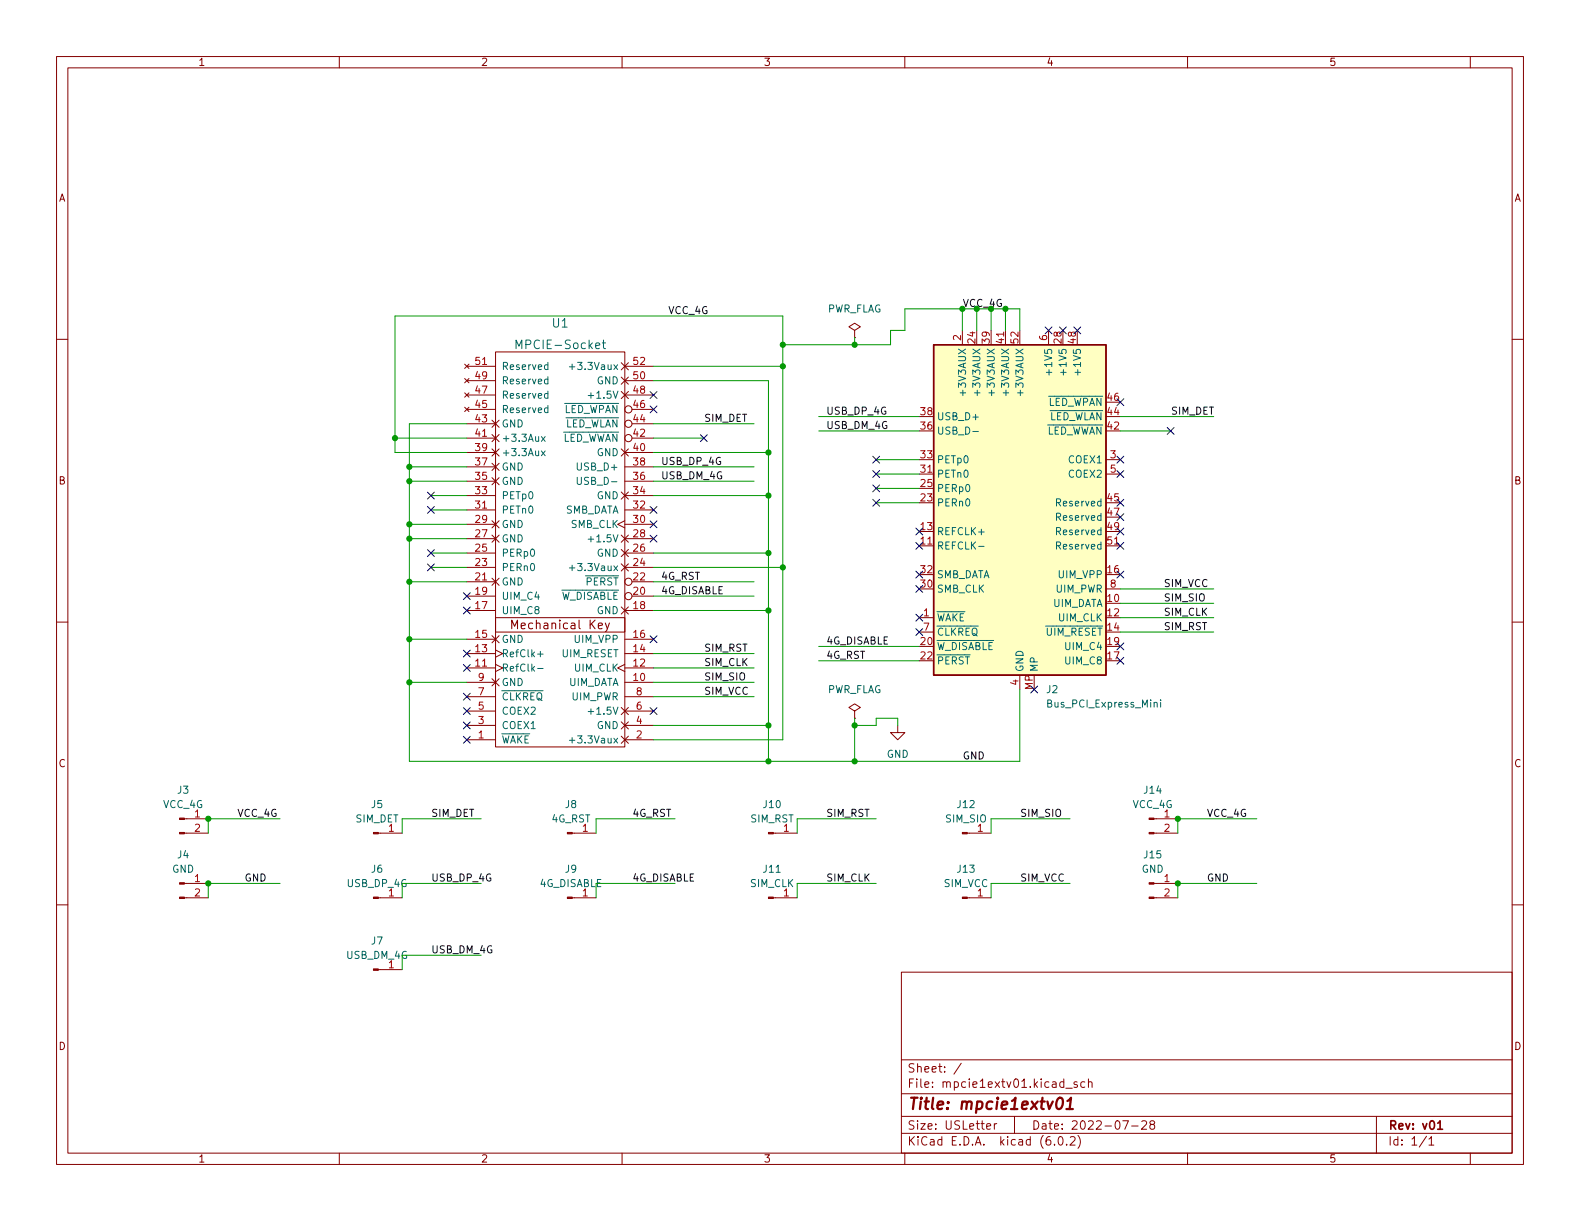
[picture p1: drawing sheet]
<svg xmlns="http://www.w3.org/2000/svg" width="279mm" height="216mm" viewBox="0 0 279 216" stroke-linecap="round" stroke-linejoin="round" font-family="sans-serif">
<g fill="none" stroke="#840000" stroke-width=".18">
<path d="M10 10h259.4v195.9h-259.4zM12 12h255.4v191.9h-255.4zM60 10v2M110 10v2M160 10v2M210 10v2M260 10v2M10 60h2M151.1 58.4l1-.6-1-.6-1 .6 1 .6v1.3M151.1 59.7h.1M170.2 58.4v2.6M177.8 58.4v2.6"/>
<path d="M185.4 58.4v2.6M267.4 60h2M82.2 72l.7 .8M82.2 69.5l.7 .7M82.2 66.9l.7 .8M82.2 64.4l.7 .8M82.5 77.5h5.1M82.5 74.9h5.1M82.5 72.4h5.1M82.5 69.9h5.1M82.5 67.3h5.1M82.5 64.8h5.1"/>
<path d="M82.9 72l-.7 .8M82.9 69.5l-.7 .7M82.9 66.9l-.7 .8M82.9 64.4l-.7 .8M87 79.4l1.3 1.2M87 76.8l1.3 1.3M87 74.3l1.3 1.3M87.6 62.2h22.9v69.9h-22.9zM88.3 79.4l-1.3 1.2M88.3 76.8l-1.3 1.3M88.3 74.3l-1.3 1.3M109.9 79.4l1.2 1.2"/>
<path d="M109.9 69.2l1.2 1.3M109.9 66.7l1.2 1.2M109.9 64.1l1.2 1.3M110.5 69.9h5.1M110.5 67.3h5.1M110.5 64.8h5.1M111.1 79.4l-1.2 1.2M111.1 69.2l-1.2 1.3M111.1 66.7l-1.2 1.2M111.1 64.1l-1.2 1.3M111.8 77.5h3.8M111.8 74.9h3.8"/>
<path d="M111.8 72.4h3.8M82.5 97.8h5.1M82.5 95.3h5.1M82.5 92.7h5.1M82.5 90.2h5.1M82.5 87.6h5.1M82.5 85.1h5.1M82.5 82.6h5.1M82.5 80h5.1M87 94.6l1.3 1.3M87 92.1l1.3 1.2M87 84.5l1.3 1.2"/>
<path d="M87 81.9l1.3 1.3M88.3 94.6l-1.3 1.3M88.3 92.1l-1.3 1.2M88.3 84.5l-1.3 1.2M88.3 81.9l-1.3 1.3M109.9 99.7l1.2 1.3M109.9 97.2l1.2 1.2M109.9 94.6l1.2 1.3M109.9 87l1.2 1.3M110.5 92.1l-1.3 .6 1.3 .6M110.5 97.8h5.1M110.5 95.3h5.1"/>
<path d="M110.5 92.7h5.1M110.5 90.2h5.1M110.5 87.6h5.1M110.5 85.1h5.1M110.5 82.6h5.1M110.5 80h5.1M111.1 99.7l-1.2 1.3M111.1 97.2l-1.2 1.2M111.1 94.6l-1.2 1.3M111.1 87l-1.2 1.3M162.6 96.5h2.5M162.6 83.8h2.5"/>
<path d="M195.6 96.5h2.5M195.6 81.3h2.5M195.6 83.8h2.5M10 110h2M82.5 118.1h5.1M82.5 115.6h5.1M82.5 113h5.1M82.5 108h5.1M82.5 105.4h5.1M82.5 102.9h5.1M82.5 100.3h5.1M87 112.4l1.3 1.3"/>
<path d="M87 102.2l1.3 1.3M87.6 109.2h22.9v2.6h-22.9zM87.6 117.5l1.3 .6-1.3 .6M87.6 114.9l1.3 .7-1.3 .6M88.3 112.4l-1.3 1.3M88.3 102.2l-1.3 1.3M109.9 107.3l1.2 1.3M110.5 117.5l-1.3 .6 1.3 .6M110.5 118.1h5.1M110.5 115.6h5.1M110.5 113h5.1M110.5 108h5.1"/>
<path d="M110.5 100.3h5.1M111.1 107.3l-1.2 1.3M111.8 105.4h3.8M111.8 102.9h3.8M162.6 109.2h2.5M162.6 111.8h2.5M180.3 119.4v2.5M195.6 104.1h2.5M267.4 110h2M82.5 130.8h5.1M82.5 120.7h5.1M82.5 128.3h5.1"/>
<path d="M82.5 125.7h5.1M82.5 123.2h5.1M87 120l1.3 1.3M88.3 120l-1.3 1.3M109.9 130.2l1.2 1.2M109.9 127.6l1.2 1.3M109.9 125.1l1.2 1.3M110.5 130.8h5.1M110.5 120.7h5.1M110.5 128.3h5.1M110.5 125.7h5.1M110.5 123.2h5.1"/>
<path d="M111.1 130.2l-1.2 1.2M111.1 127.6l-1.2 1.3M111.1 125.1l-1.2 1.3M151.1 125.7l1-.6-1-.6-1 .6 1 .6v1.3M151.1 127h.1M158.7 128.3v1.2h1.3l-1.3 1.3-1.2-1.3h1.2M10 160h2M32.6 147.3h4.2M32.6 158.8h4.2M32.6 156.2h4.2M32.6 144.8h4.2M66.9 147.3h4.2"/>
<path d="M66.9 158.8h4.2M101.2 147.3h4.2M101.2 158.8h4.2M136.8 147.3h4.2M136.8 158.8h4.2M171 147.3h4.3M171 158.8h4.3M204.1 147.3h4.2M204.1 158.8h4.2M204.1 156.2h4.2M204.1 144.8h4.2M267.4 160h2"/>
<path d="M66.9 171.5h4.2M159.4 171.9h108v32h-108zM159.4 197.4h108M159.4 193.4h108M159.4 187.4h108M170 188l-1.3 1.9M174.5 199.2l.7-.2-.1-.3h-.4l-.2 .2v.7h.6M175.8 198.7v1M176.3 198.7h-.3l-.2 .3M179.4 197.4v3M188.5 192.4h1.1M190.5 191.4l-.4-.1-.2 .2 .1 .2 .5 .2v.3h-.6"/>
<path d="M191.8 191.4l-.4-.1-.3 .3v.4l.2 .2h.5M192.5 191.4l.2-.1 .3 .1 .1 .9M192.5 190.8v1.5M198.5 198.2h1l-.6 1.5M200.1 199.1h1.2M201.9 198.3l.6-.1 .2 .1 .1 .3-1 1.1h1M203.6 198.8l-.3-.3 .1-.2 .2-.1h.4l.2 .3-.1 .2-.6 .2-.2 .2 .1 .4 .2 .2 .4-.1 .2-.2-.1-.4-.2-.2M243.4 197.4v6.5M60 203.9v2M110 203.9v2M159.4 200.4h108M160 203.9v2"/>
<path d="M186.5 202.3v.2M187.3 201h.2a.81 .81 0 0 1 .6 .6 .81 .81 0 0 1-.3 .8l-.2 .1a.81 .81 0 0 1-.6-.6 .81 .81 0 0 1 .3-.9zM188.6 202.3v.2M189.3 201.1l.5-.1 .2 .1 .1 .3-.9 1.1h.9M190.6 200.8a1.72 1.72 0 0 1 0 2.2M210 203.9v2M252.3 200.9l-1.3 1.9M252.7 201.4l.4-.4v1.5M252.7 202.5h.8M260 203.9v2"/>
<circle cx="111.1" cy="74.9" r=".63"/>
<circle cx="111.1" cy="72.4" r=".63"/>
<circle cx="111.1" cy="77.5" r=".63"/>
<circle cx="111.1" cy="105.4" r=".63"/>
<circle cx="111.1" cy="102.9" r=".63"/>
</g>
<path d="M254.2 198.6l.5-.4v1.5M254.2 199.7h.9" fill="none" stroke="#840000" stroke-width=".3"/>
<path d="M187.1 194.3a.46 .46 0 0 1 .5-.2 .46 .46 0 0 1 .3 .4 1.15 1.15 0 0 1-.8 1.6l-.1-.1a1.54 1.54 0 0 1 .1-1.7zM188.6 196.1h1.1M188.8 194.7l.6-.6-.3 2" fill="none" stroke="#840000" stroke-width=".4"/>
<path d="M90.5 111.2v-1.5l.5 1 .5-1v1.5M107 110.2l.4 1M107.8 110.2l-.5 1.3-.3 .2" fill="none" stroke="#840000" stroke-width=".19"/>
<g fill="none" stroke="#006464" stroke-width=".18">
<path d="M91.3 61.6v-1.5l.5 1.1 .5-1.1v1.5M95.7 79.7l.7 .9M95.7 77.2l.7 .8M96.4 79.7l-.7 .9M96.4 77.2l-.7 .8M96.9 72.2l-.4-.1-.2 .3 .1 .5h.5M96.9 69.6h-.4l-.2 .2 .1 .6h.5M96.9 67.1l-.4-.1-.2 .3 .1 .5h.5M96.9 64.6l-.4-.1-.2 .2 .1 .6h.5M96.9 64.1v1.2M96.9 66.6v1.3M96.9 69.2v1.2"/>
<path d="M96.9 71.7v1.3M100.7 64.9h1M101.2 64.4v.9M104 69.9h1M106.5 60.6h.6M106.7 60.1v1.3l.4 .2M170.3 69v1M172 76.3h1M172.8 69v1M175.4 69v1M177.9 69v1M180.4 69v1"/>
<path d="M185.5 65.4v.9M188.1 65.4v.9M190.6 65.4v.9M101.2 99.9v1M102.1 84.4v1l.2 .3 .4-.1 .1-.2v-1M104 95.3h1M173.1 96.6h.9M95.1 118.2h.9M95.1 115.7h.9M95.6 115.2v.9M100.7 100.4h1M100.7 130.9h1"/>
<path d="M101.2 130.4v1M104 125.8h1M204.1 124.3l.2-.1h.3v.8M205.2 123.8v.1M205.2 124.2v.8"/>
</g>
<g fill="#840000" stroke="#840000" stroke-width=".18">
<path d="M100.3 147.2h.9v.2h-.9z"/>
<path d="M31.7 158.6h.9v.3h-.9z"/>
<path d="M31.7 156.1h.9v.2h-.9z"/>
<path d="M31.7 147.2h.9v.2h-.9z"/>
<path d="M31.7 144.7h.9v.2h-.9z"/>
<path d="M66 147.2h.9v.2h-.9z"/>
<path d="M66 158.6h.9v.3h-.9z"/>
<path d="M66 171.3h.9v.3h-.9z"/>
<path d="M135.9 158.6h.9v.3h-.9z"/>
<path d="M135.9 147.2h.9v.2h-.9z"/>
<path d="M203.2 147.2h.9v.2h-.9z"/>
<path d="M203.2 144.7h.9v.2h-.9z"/>
<path d="M170.2 158.6h.8v.3h-.8z"/>
<path d="M170.2 147.2h.8v.2h-.8z"/>
<path d="M203.2 158.6h.9v.3h-.9z"/>
<path d="M203.2 156.1h.9v.2h-.9z"/>
<path d="M100.3 158.6h.9v.3h-.9z"/>
</g>
<path d="M165.1 61h30.5v58.4h-30.5z" fill="#ffffc2" stroke="#ffffc2" stroke-width=".18"/>
<path d="M165.1 61h30.5v58.4h-30.5z" fill="none" stroke="#840000" stroke-width=".25"/>
<g fill="none" stroke="#009600" stroke-width=".18">
<path d="M151.1 59.7v1.3M170.2 58.4v-3.8h-10.2v3.8h-2.5v2.6h-19.1M172.7 54.6v3.8M175.3 58.4v-3.8h5v3.8M177.8 54.6v3.8M69.8 77.5h12.7M82.5 74.9h-10.1v59.7h107.9v-12.7M115.6 77.5h8.9M115.6 74.9h17.7M115.6 67.3h20.3v67.3M115.6 64.8h22.8M144.8 73.7h17.8"/>
<path d="M144.8 76.2h17.8M198.1 73.7h16.5M198.1 76.2h8.9M72.4 82.6h10.1M72.4 85.1h10.1M72.4 92.7h10.1M72.4 95.3h10.1M76.2 87.6h6.3M76.2 90.2h6.3M76.2 97.8h6.3M82.5 80h-12.7v-24.1h68.6v74.9h-22.8M115.6 87.6h20.3"/>
<path d="M115.6 80h20.3M115.6 82.6h17.7M115.6 85.1h17.7M115.6 97.8h20.3M154.9 86.4h7.7M154.9 88.9h7.7M154.9 83.8h7.7M154.9 81.3h7.7M72.4 102.9h10.1M72.4 113h10.1M76.2 100.3h6.3M115.6 100.3h22.8"/>
<path d="M115.6 102.9h17.7M115.6 105.4h17.7M115.6 115.6h17.7M115.6 118.1h17.7M115.6 108h20.3M144.8 116.8h17.8M144.8 114.3h17.8M198.1 109.2h16.5M198.1 111.8h16.5M198.1 106.7h16.5M198.1 104.1h16.5M72.4 120.7h10.1"/>
<path d="M115.6 128.3h20.3M115.6 120.7h17.7M115.6 123.2h17.7M151.1 127v7.6M151.1 128.3h3.8v-1.3h3.8v1.3M49.5 144.8h-12.7v2.5M49.5 156.2h-12.7v2.6M85.1 156.2h-14v2.6M85.1 144.8h-14v2.5M119.4 156.2h-14v2.6M119.4 144.8h-14v2.5M154.9 156.2h-13.9v2.6"/>
<path d="M154.9 144.8h-13.9v2.5M189.2 156.2h-13.9v2.6M189.2 144.8h-13.9v2.5M222.2 156.2h-13.9v2.6M222.2 144.8h-13.9v2.5M85.1 168.9h-14v2.6"/>
</g>
<g fill="none" stroke="#000084" stroke-width=".18">
<path d="M184.8 57.8l1.2 1.2M186 57.8l-1.2 1.2M187.4 57.8l1.2 1.2M188.6 57.8l-1.2 1.2M189.9 57.8l1.2 1.2M191.1 57.8l-1.2 1.2M115 69.2l1.2 1.3M115 71.8l1.2 1.2M116.2 69.2l-1.2 1.3M116.2 71.8l-1.2 1.2M123.9 76.9l1.2 1.2M125.1 76.9l-1.2 1.2"/>
<path d="M197.5 70.5l1.2 1.2M198.7 70.5l-1.2 1.2M206.4 75.6l1.2 1.2M207.6 75.6l-1.2 1.2M75.6 89.6l1.2 1.2M75.6 97.2l1.2 1.2M75.6 99.7l1.2 1.2M75.6 87l1.2 1.2M76.8 89.6l-1.2 1.2M76.8 97.2l-1.2 1.2M76.8 99.7l-1.2 1.2M76.8 87l-1.2 1.2"/>
<path d="M115 94.6l1.2 1.3M115 89.6l1.2 1.2M115 92.1l1.2 1.2M116.2 94.6l-1.2 1.3M116.2 89.6l-1.2 1.2M116.2 92.1l-1.2 1.2M154.3 85.8l1.2 1.2M154.3 80.7l1.2 1.2M154.3 83.2l1.2 1.2M154.3 88.3l1.2 1.2M155.5 85.8l-1.2 1.2M155.5 80.7l-1.2 1.2"/>
<path d="M155.5 83.2l-1.2 1.2M155.5 88.3l-1.2 1.2M162 95.9l1.2 1.2M162 93.4l1.2 1.2M163.2 95.9l-1.2 1.2M163.2 93.4l-1.2 1.2M197.5 80.7l1.2 1.2M197.5 83.2l1.2 1.2M197.5 88.3l1.2 1.2M197.5 93.4l1.2 1.2M197.5 90.8l1.2 1.2M197.5 95.9l1.2 1.2"/>
<path d="M198.7 80.7l-1.2 1.2M198.7 83.2l-1.2 1.2M198.7 88.3l-1.2 1.2M198.7 93.4l-1.2 1.2M198.7 90.8l-1.2 1.2M198.7 95.9l-1.2 1.2M81.9 104.8l1.3 1.2M81.9 115l1.3 1.2M81.9 117.5l1.3 1.2M81.9 107.3l1.3 1.3M83.2 104.8l-1.3 1.2M83.2 115l-1.3 1.2"/>
<path d="M83.2 117.5l-1.3 1.2M83.2 107.3l-1.3 1.3M115 112.4l1.2 1.2M116.2 112.4l-1.2 1.2M162 101l1.2 1.2M162 103.5l1.2 1.2M162 111.2l1.2 1.2M162 108.6l1.2 1.2M163.2 101l-1.2 1.2M163.2 103.5l-1.2 1.2M163.2 111.2l-1.2 1.2M163.2 108.6l-1.2 1.2"/>
<path d="M197.5 113.7l1.2 1.2M197.5 101l1.2 1.2M197.5 116.2l1.2 1.2M198.7 113.7l-1.2 1.2M198.7 101l-1.2 1.2M198.7 116.2l-1.2 1.2M81.9 122.6l1.3 1.2M81.9 127.7l1.3 1.2M81.9 130.2l1.3 1.2M81.9 125.1l1.3 1.2M83.2 127.7l-1.3 1.2M83.2 122.6l-1.3 1.2"/>
<path d="M83.2 130.2l-1.3 1.2M83.2 125.1l-1.3 1.2M115 125.1l1.2 1.2M116.2 125.1l-1.2 1.2M182.3 121.3l1.2 1.2M183.5 121.3l-1.2 1.2"/>
</g>
<g fill="#009600" stroke="#009600" stroke-width=".18">
<circle cx="135.9" cy="87.6" r=".46"/>
<circle cx="138.4" cy="100.3" r=".46"/>
<circle cx="69.8" cy="77.5" r=".46"/>
<circle cx="138.4" cy="64.8" r=".46"/>
<circle cx="135.9" cy="80" r=".46"/>
<circle cx="72.4" cy="82.6" r=".46"/>
<circle cx="135.9" cy="97.8" r=".46"/>
<circle cx="135.9" cy="108" r=".46"/>
<circle cx="151.1" cy="128.3" r=".46"/>
<circle cx="135.9" cy="134.6" r=".46"/>
<circle cx="135.9" cy="128.3" r=".46"/>
<circle cx="151.1" cy="134.6" r=".46"/>
<circle cx="177.8" cy="54.6" r=".46"/>
<circle cx="72.4" cy="102.9" r=".46"/>
<circle cx="72.4" cy="92.7" r=".46"/>
<circle cx="72.4" cy="95.3" r=".46"/>
<circle cx="72.4" cy="85.1" r=".46"/>
<circle cx="208.3" cy="144.8" r=".46"/>
<circle cx="208.3" cy="156.2" r=".46"/>
<circle cx="151.1" cy="61" r=".46"/>
<circle cx="138.4" cy="61" r=".46"/>
<circle cx="72.4" cy="113" r=".46"/>
<circle cx="72.4" cy="120.7" r=".46"/>
<circle cx="36.8" cy="156.2" r=".46"/>
<circle cx="36.8" cy="144.8" r=".46"/>
</g>
<text font-size="2.8" fill="#840000" x="160.4" y="196.2">Title: mpcie1extv01</text>
<g font-size="2.1" fill="#006464">
<text x="97.7" y="57.9">U1</text>
<text x="91.9" y="61.7">MPCIE-Socket</text>
</g>
<g font-size="2.1" fill="#840000">
<text x="91.1" y="111.3">Mechanical Key</text>
<text x="160.4" y="189.7">Sheet: /</text>
<text x="160.4" y="192.4">File: mpcie1extv01.kicad_sch</text>
<text x="160.4" y="202.5">KiCad E.D.A. kicad (6.0.2)</text>
<text x="160.4" y="199.7">Size: USLetter</text>
<text x="182.4" y="199.7">Date: 2022-07-28</text>
<text x="245.4" y="199.7">Rev: v01</text>
<text x="245.4" y="202.5">Id: 1/1</text>
</g>
<g font-size="1.8" fill="#840000">
<text x="35" y="11.6">1</text>
<text x="85" y="11.6">2</text>
<text x="135" y="11.6">3</text>
<text x="185" y="11.6">4</text>
<text x="235" y="11.6">5</text>
<text x="10.3" y="35.6">A</text>
<text x="267.7" y="35.6">A</text>
<text x="10.3" y="85.7">B</text>
<text x="267.7" y="85.7">B</text>
<text x="10.3" y="135.6">C</text>
<text x="267.7" y="135.6">C</text>
<text x="10.3" y="185.7">D</text>
<text x="267.7" y="185.7">D</text>
<text x="35" y="205.6">1</text>
<text x="85" y="205.6">2</text>
<text x="135" y="205.6">3</text>
<text x="185" y="205.6">4</text>
<text x="235" y="205.6">5</text>
</g>
<g font-size="1.8" fill="#0f0f0f">
<text x="118.1" y="55.5">VCC_4G</text>
<text x="124.5" y="74.6">SIM_DET</text>
<text x="146" y="75.9">USB_DM_4G</text>
<text x="146" y="73.3">USB_DP_4G</text>
<text x="207" y="73.3">SIM_DET</text>
<text x="116.8" y="82.2">USB_DP_4G</text>
<text x="116.8" y="84.7">USB_DM_4G</text>
<text x="116.8" y="102.5">4G_RST</text>
<text x="116.8" y="105.1">4G_DISABLE</text>
<text x="205.7" y="106.3">SIM_SIO</text>
<text x="205.7" y="103.8">SIM_VCC</text>
<text x="146" y="114">4G_DISABLE</text>
<text x="205.7" y="111.4">SIM_RST</text>
<text x="205.7" y="108.9">SIM_CLK</text>
<text x="124.5" y="117.8">SIM_CLK</text>
<text x="124.5" y="115.2">SIM_RST</text>
<text x="146" y="116.5">4G_RST</text>
<text x="124.5" y="120.3">SIM_SIO</text>
<text x="124.5" y="122.8">SIM_VCC</text>
<text x="170.2" y="134.3">GND</text>
<text x="41.9" y="144.4">VCC_4G</text>
<text x="76.2" y="144.4">SIM_DET</text>
<text x="111.8" y="144.4">4G_RST</text>
<text x="146" y="144.4">SIM_RST</text>
<text x="180.3" y="144.4">SIM_SIO</text>
<text x="213.4" y="144.4">VCC_4G</text>
<text x="43.2" y="155.9">GND</text>
<text x="76.2" y="155.9">USB_DP_4G</text>
<text x="111.8" y="155.9">4G_DISABLE</text>
<text x="146" y="155.9">SIM_CLK</text>
<text x="180.3" y="155.9">SIM_VCC</text>
<text x="213.4" y="155.9">GND</text>
<text x="76.2" y="168.6">USB_DM_4G</text>
</g>
<g font-size="1.8" fill="#006464">
<text x="146.2" y="55.2">PWR_FLAG</text>
<text x="88.6" y="65.4">Reserved</text>
<text x="101.8" y="65.4">+3.3Vaux</text>
<text x="186.1" y="65.6" transform="rotate(-90 186.1 65.6)">+1V5</text>
<text x="188.6" y="65.6" transform="rotate(-90 188.6 65.6)">+1V5</text>
<text x="191.1" y="65.6" transform="rotate(-90 191.1 65.6)">+1V5</text>
<text x="88.6" y="70.5">Reserved</text>
<text x="88.6" y="67.9">Reserved</text>
<text x="104.8" y="70.5">+1.5V</text>
<text x="105.5" y="67.9">GND</text>
<text x="170.8" y="69.4" transform="rotate(-90 170.8 69.4)">+3V3AUX</text>
<text x="173.4" y="69.4" transform="rotate(-90 173.4 69.4)">+3V3AUX</text>
<text x="175.9" y="69.4" transform="rotate(-90 175.9 69.4)">+3V3AUX</text>
<text x="178.4" y="69.4" transform="rotate(-90 178.4 69.4)">+3V3AUX</text>
<text x="181" y="69.4" transform="rotate(-90 181 69.4)">+3V3AUX</text>
<text x="183.8" y="71.8">~{LED_WPAN}</text>
<text x="88.6" y="75.6">GND</text>
<text x="88.6" y="73">Reserved</text>
<text x="98.2" y="73">~{LED_WPAN}</text>
<text x="98.3" y="75.6">~{LED_WLAN}</text>
<text x="165.6" y="76.8">USB_D-</text>
<text x="165.6" y="74.3">USB_D+</text>
<text x="183.3" y="76.8">~{LED_WWAN}</text>
<text x="183.9" y="74.3">~{LED_WLAN}</text>
<text x="88.6" y="83.2">GND</text>
<text x="88.6" y="80.6">+3.3Aux</text>
<text x="88.6" y="78.1">+3.3Aux</text>
<text x="97.7" y="78.1">~{LED_WWAN}</text>
<text x="102.4" y="83.2">USB_D+</text>
<text x="105.5" y="80.6">GND</text>
<text x="165.6" y="81.9">PETp0</text>
<text x="189.1" y="81.9">COEX1</text>
<text x="88.6" y="88.3">PETp0</text>
<text x="88.6" y="85.7">GND</text>
<text x="102.9" y="85.7">USB_D-</text>
<text x="105.5" y="88.3">GND</text>
<text x="165.6" y="89.5">PERn0</text>
<text x="165.6" y="87">PERp0</text>
<text x="165.6" y="84.5">PETn0</text>
<text x="187.1" y="89.5">Reserved</text>
<text x="189.1" y="84.5">COEX2</text>
<text x="88.6" y="95.9">GND</text>
<text x="88.6" y="93.3">GND</text>
<text x="88.6" y="90.8">PETn0</text>
<text x="99.6" y="90.8">SMB_DATA</text>
<text x="100.9" y="93.3">SMB_CLK</text>
<text x="104.8" y="95.9">+1.5V</text>
<text x="165.6" y="94.6">REFCLK+</text>
<text x="187.1" y="92.1">Reserved</text>
<text x="187.1" y="94.6">Reserved</text>
<text x="88.6" y="101">PERn0</text>
<text x="88.6" y="98.4">PERp0</text>
<text x="101.8" y="101">+3.3Vaux</text>
<text x="105.5" y="98.4">GND</text>
<text x="165.6" y="97.2">REFCLK-</text>
<text x="187.1" y="97.2">Reserved</text>
<text x="88.6" y="106">UIM_C4</text>
<text x="88.6" y="103.5">GND</text>
<text x="97.7" y="106">~{W_DISABLE}</text>
<text x="102.2" y="103.5">~{PERST}</text>
<text x="165.6" y="104.8">SMB_CLK</text>
<text x="165.6" y="102.2">SMB_DATA</text>
<text x="185.9" y="107.3">UIM_DATA</text>
<text x="186.7" y="104.8">UIM_PWR</text>
<text x="187.3" y="102.2">UIM_VPP</text>
<text x="88.6" y="113.7">GND</text>
<text x="88.6" y="108.6">UIM_C8</text>
<text x="101.7" y="113.7">UIM_VPP</text>
<text x="105.5" y="108.6">GND</text>
<text x="165.6" y="109.9">~{WAKE}</text>
<text x="165.6" y="112.4">~{CLKREQ}</text>
<text x="183.6" y="112.4">~{UIM_RESET}</text>
<text x="187.2" y="109.9">UIM_CLK</text>
<text x="88.6" y="118.7">RefClk-</text>
<text x="88.6" y="116.2">RefClk+</text>
<text x="99.4" y="116.2">UIM_RESET</text>
<text x="101.6" y="118.7">UIM_CLK</text>
<text x="165.6" y="114.9">~{W_DISABLE}</text>
<text x="165.6" y="117.5">~{PERST}</text>
<text x="181" y="118.9" transform="rotate(-90 181 118.9)">GND</text>
<text x="183.5" y="118.9" transform="rotate(-90 183.5 118.9)">MP</text>
<text x="188.6" y="117.5">UIM_C8</text>
<text x="188.6" y="114.9">UIM_C4</text>
<text x="88.6" y="123.8">~{CLKREQ}</text>
<text x="88.6" y="121.3">GND</text>
<text x="100.3" y="121.3">UIM_DATA</text>
<text x="101.1" y="123.8">UIM_PWR</text>
<text x="146.2" y="122.6">PWR_FLAG</text>
<text x="185.1" y="122.6">J2</text>
<text x="185.4" y="125.1">Bus_PCI_Express_Mini</text>
<text x="88.6" y="131.4">~{WAKE}</text>
<text x="88.6" y="128.9">COEX1</text>
<text x="88.6" y="126.4">COEX2</text>
<text x="101.8" y="131.4">+3.3Vaux</text>
<text x="104.8" y="126.4">+1.5V</text>
<text x="105.5" y="128.9">GND</text>
<text x="156.8" y="134">GND</text>
<text x="28.8" y="142.9">VCC_4G</text>
<text x="31.4" y="140.3">J3</text>
<text x="65.7" y="142.9">J5</text>
<text x="100" y="142.9">J8</text>
<text x="135" y="142.9">J10</text>
<text x="169.3" y="142.9">J12</text>
<text x="200.3" y="142.9">VCC_4G</text>
<text x="202.4" y="140.3">J14</text>
<text x="62.8" y="145.4">SIM_DET</text>
<text x="97.5" y="145.4">4G_RST</text>
<text x="132.7" y="145.4">SIM_RST</text>
<text x="167.2" y="145.4">SIM_SIO</text>
<text x="30.4" y="154.3">GND</text>
<text x="31.4" y="151.8">J4</text>
<text x="65.7" y="154.3">J6</text>
<text x="100" y="154.3">J9</text>
<text x="135" y="154.3">J11</text>
<text x="169.3" y="154.3">J13</text>
<text x="201.9" y="154.3">GND</text>
<text x="202.4" y="151.8">J15</text>
<text x="61.4" y="156.8">USB_DP_4G</text>
<text x="68.7" y="158.5">1</text>
<text x="95.4" y="156.8">4G_DISABLE</text>
<text x="132.6" y="156.8">SIM_CLK</text>
<text x="166.9" y="156.8">SIM_VCC</text>
<text x="65.7" y="167">J7</text>
<text x="61.3" y="169.5">USB_DM_4G</text>
<text x="68.7" y="171.2">1</text>
</g>
<text font-size="1.8" fill="#009600" x="170.2" y="54.3">VCC_4G</text>
<g font-size="1.8" fill="#a90000">
<text x="84.1" y="64.5">51</text>
<text x="112" y="64.5">52</text>
<text x="169.9" y="60.2" transform="rotate(-90 169.9 60.2)">2</text>
<text x="172.5" y="60.7" transform="rotate(-90 172.5 60.7)">24</text>
<text x="175" y="60.7" transform="rotate(-90 175 60.7)">39</text>
<text x="177.5" y="60.7" transform="rotate(-90 177.5 60.7)">41</text>
<text x="180.1" y="60.7" transform="rotate(-90 180.1 60.7)">52</text>
<text x="185.2" y="60.2" transform="rotate(-90 185.2 60.2)">6</text>
<text x="187.7" y="60.7" transform="rotate(-90 187.7 60.7)">28</text>
<text x="190.2" y="60.7" transform="rotate(-90 190.2 60.7)">48</text>
<text x="84.1" y="69.6">47</text>
<text x="84.1" y="67.1">49</text>
<text x="112" y="69.6">48</text>
<text x="112" y="67.1">50</text>
<text x="195.9" y="70.9">46</text>
<text x="84.1" y="77.2">41</text>
<text x="84.1" y="74.7">43</text>
<text x="84.1" y="72.1">45</text>
<text x="112" y="77.2">42</text>
<text x="112" y="74.7">44</text>
<text x="112" y="72.1">46</text>
<text x="162.8" y="75.9">36</text>
<text x="162.8" y="73.4">38</text>
<text x="195.9" y="75.9">42</text>
<text x="195.9" y="73.4">44</text>
<text x="84.1" y="82.3">37</text>
<text x="84.1" y="79.8">39</text>
<text x="112" y="82.3">38</text>
<text x="112" y="79.8">40</text>
<text x="162.8" y="83.6">31</text>
<text x="162.8" y="81">33</text>
<text x="196.4" y="81">3</text>
<text x="196.4" y="83.6">5</text>
<text x="84.1" y="89.9">31</text>
<text x="84.1" y="87.4">33</text>
<text x="84.1" y="84.8">35</text>
<text x="112" y="89.9">32</text>
<text x="112" y="87.4">34</text>
<text x="112" y="84.8">36</text>
<text x="162.8" y="88.6">23</text>
<text x="162.8" y="86.1">25</text>
<text x="195.9" y="88.6">45</text>
<text x="84.1" y="95">27</text>
<text x="84.1" y="92.5">29</text>
<text x="112" y="95">28</text>
<text x="112" y="92.5">30</text>
<text x="162.8" y="93.7">13</text>
<text x="195.9" y="91.2">47</text>
<text x="195.9" y="93.7">49</text>
<text x="84.1" y="100.1">23</text>
<text x="84.1" y="97.5">25</text>
<text x="112" y="100.1">24</text>
<text x="112" y="97.5">26</text>
<text x="162.8" y="96.3">11</text>
<text x="162.8" y="101.3">32</text>
<text x="195.9" y="101.3">16</text>
<text x="195.9" y="96.3">51</text>
<text x="84.1" y="107.7">17</text>
<text x="84.1" y="105.2">19</text>
<text x="84.1" y="102.6">21</text>
<text x="112" y="107.7">18</text>
<text x="112" y="105.2">20</text>
<text x="112" y="102.6">22</text>
<text x="162.8" y="103.9">30</text>
<text x="195.9" y="106.4">10</text>
<text x="196.4" y="103.9">8</text>
<text x="84.1" y="112.8">15</text>
<text x="112" y="112.8">16</text>
<text x="163.3" y="109">1</text>
<text x="163.3" y="111.5">7</text>
<text x="195.9" y="109">12</text>
<text x="195.9" y="111.5">14</text>
<text x="84.1" y="117.9">11</text>
<text x="84.1" y="115.3">13</text>
<text x="112" y="117.9">12</text>
<text x="112" y="115.3">14</text>
<text x="162.8" y="114">20</text>
<text x="162.8" y="116.6">22</text>
<text x="195.9" y="116.6">17</text>
<text x="195.9" y="114">19</text>
<text x="84.6" y="125.5">5</text>
<text x="84.6" y="122.9">7</text>
<text x="84.6" y="120.4">9</text>
<text x="112" y="120.4">10</text>
<text x="112.5" y="125.5">6</text>
<text x="112.5" y="122.9">8</text>
<text x="180.1" y="121.1" transform="rotate(-90 180.1 121.1)">4</text>
<text x="182.6" y="122" transform="rotate(-90 182.6 122)">MP</text>
<text x="84.6" y="130.6">1</text>
<text x="84.6" y="128">3</text>
<text x="112.5" y="130.6">2</text>
<text x="112.5" y="128">4</text>
<text x="34.4" y="144.5">1</text>
<text x="34.4" y="147.1">2</text>
<text x="68.7" y="147.1">1</text>
<text x="103" y="147.1">1</text>
<text x="138.6" y="147.1">1</text>
<text x="172.9" y="147.1">1</text>
<text x="205.9" y="144.5">1</text>
<text x="205.9" y="147.1">2</text>
<text x="34.4" y="156">1</text>
<text x="205.9" y="156">1</text>
<text x="34.4" y="158.5">2</text>
<text x="103" y="158.5">1</text>
<text x="138.6" y="158.5">1</text>
<text x="172.9" y="158.5">1</text>
<text x="205.9" y="158.5">2</text>
</g>
</svg>
